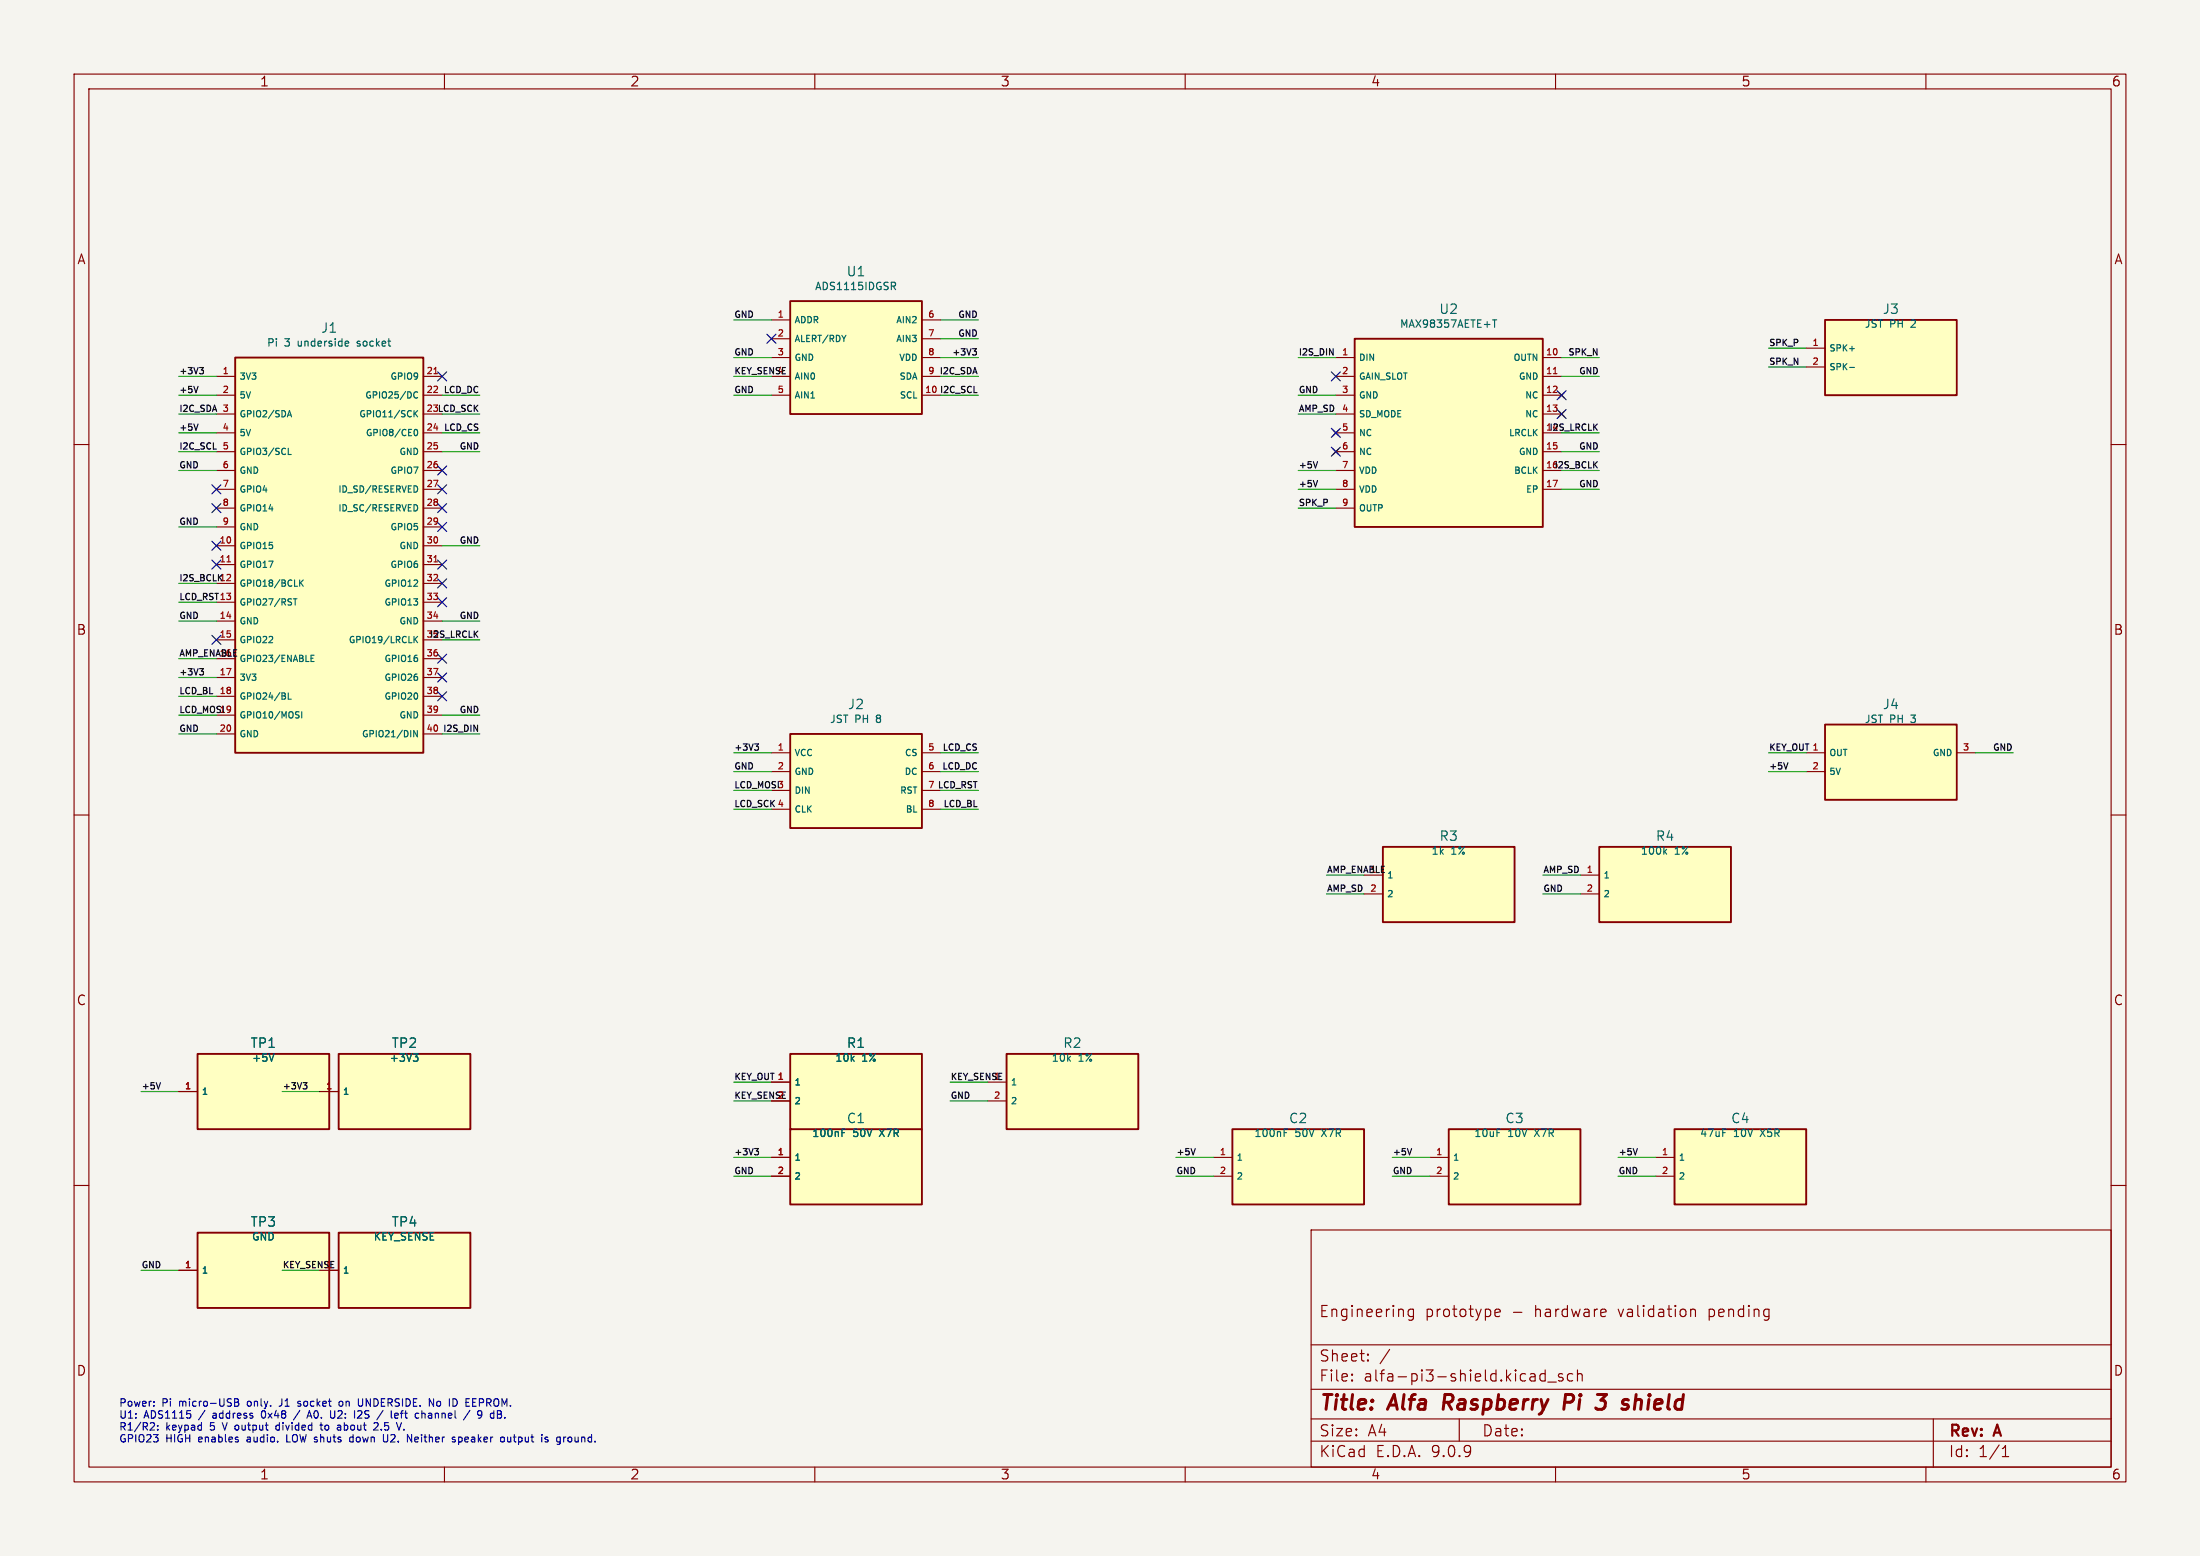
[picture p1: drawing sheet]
<svg xmlns="http://www.w3.org/2000/svg" width="297mm" height="210mm" viewBox="0 0 297 210" stroke-linecap="round" stroke-linejoin="round" font-family="sans-serif">
<path d="M0 0h297v210h-297z" fill="#f5f4ef" stroke="#f5f4ef" stroke-width=".14"/>
<g fill="none" stroke="#840000" stroke-width=".15">
<path d="M10 10h277v190h-277zM12 12h273v186h-273zM60 10v2M110 10v2M160 10v2M210 10v2M260 10v2M10 60h2M285 60h2M10 110h2M285 110h2M10 160h2"/>
<path d="M177 166h108v32h-108zM190.8 176.7v1.2a.41 .41 0 0 1-.6 .2M190.8 176.8l-.4-.1-.3 .3v.4l.1 .2 .2 .1 .4-.1M201.8 177.2l.7-.1v-.3l-.5-.1-.2 .2 .1 .7 .1 .1 .5-.1M216.6 176.7l.1 .1 .1 .3-.7 .1M216.7 177.6l-.1 .1M228.2 176.8a.37 .37 0 0 1 .7 .1v.8M228.2 176.7v1M285 160h2M60 198v2M110 198v2M160 198v2"/>
<path d="M177 194.5h108M177 191.5h108M177 187.5h108M177 181.5h108M182.5 186.3h.1l-.1 .1M182.5 186.3v.1M182.5 185.5v.1M182.5 185.5h.1l-.1 .1M184.7 183.6v.1M184.7 183.6h-.1l.1 .1M184.7 182.8v.1M184.7 182.8h-.1l.1 .1"/>
<path d="M187.6 182.1l-1.3 2M197 191.5v3M208.6 184.9v1.5M208.6 185.5l-.4-.1-.3 .3v.4l.1 .2 .2 .1 .4-.1M209 186.5h1.1M210 198v2M211 185.5l-.4-.1-.2 .2 .1 .2 .5 .2v.1v.2l-.2 .1-.4-.1M212.3 185.5l-.4-.1-.3 .3v.4l.1 .2 .2 .1 .4-.1M213 185.5a.37 .37 0 0 1 .6 .1v.8M213 184.9v1.5M260 198v2M261 191.5v6.5"/>
<path d="M270.3 196.6h.9M270.3 195.5l.4-.4v1.5"/>
</g>
<path d="M195.1 188.2l-.3 2M212.1 188.2h-.7l-.3 2M212.2 189.2l-.2 .1h-.8M215.6 188.2h1.3l-.8 .8M216.6 189.1l.1 .3-.1 .6M220.9 188.2l-.3 2M221.6 189a.57 .57 0 0 0-.8 .1" fill="none" stroke="#840000" stroke-width=".4"/>
<path d="M106.7 99.1h17.8v12.7h-17.8z" fill="#ffffc2"/>
<path d="M106.7 99.1h17.8v12.7h-17.8z" fill="none" stroke="#840000" stroke-width=".25"/>
<path d="M104.1 101.6h2.6M104.1 104.1h2.6M104.1 106.7h2.6M104.1 109.2h2.6M124.5 101.6h2.5M124.5 104.1h2.5M124.5 106.7h2.5M124.5 109.2h2.5" fill="none" stroke="#840000" stroke-width=".15"/>
<path d="M135.9 142.2h17.8v10.2h-17.8z" fill="#ffffc2"/>
<path d="M135.9 142.2h17.8v10.2h-17.8z" fill="none" stroke="#840000" stroke-width=".25"/>
<path d="M133.3 146.1h2.6M133.3 148.6h2.6" fill="none" stroke="#840000" stroke-width=".15"/>
<path d="M26.7 142.2h17.7v10.2h-17.7z" fill="#ffffc2"/>
<path d="M26.7 142.2h17.7v10.2h-17.7z" fill="none" stroke="#840000" stroke-width=".25"/>
<path d="M24.1 147.3h2.6" fill="none" stroke="#840000" stroke-width=".15"/>
<path d="M37 142.2l-.3 1" fill="none" stroke="#006464" stroke-width=".15"/>
<path d="M45.7 142.2h17.8v10.2h-17.8z" fill="#ffffc2"/>
<path d="M45.7 142.2h17.8v10.2h-17.8z" fill="none" stroke="#840000" stroke-width=".25"/>
<path d="M43.2 147.3h2.5" fill="none" stroke="#840000" stroke-width=".15"/>
<path d="M56.4 142.2l-.3 .4 .3 .1v.3l-.2 .2h-.3" fill="none" stroke="#006464" stroke-width=".15"/>
<path d="M45.7 166.4h17.8v10.1h-17.8z" fill="#ffffc2"/>
<path d="M45.7 166.4h17.8v10.1h-17.8z" fill="none" stroke="#840000" stroke-width=".25"/>
<path d="M43.2 171.5h2.5" fill="none" stroke="#840000" stroke-width=".15"/>
<path d="M26.7 166.4h17.7v10.1h-17.7z" fill="#ffffc2"/>
<path d="M26.7 166.4h17.7v10.1h-17.7z" fill="none" stroke="#840000" stroke-width=".25"/>
<path d="M24.1 171.5h2.6" fill="none" stroke="#840000" stroke-width=".15"/>
<path d="M106.7 152.4h17.8v10.2h-17.8z" fill="#ffffc2"/>
<path d="M106.7 152.4h17.8v10.2h-17.8z" fill="none" stroke="#840000" stroke-width=".25"/>
<path d="M104.1 156.2h2.6M104.1 158.8h2.6" fill="none" stroke="#840000" stroke-width=".15"/>
<path d="M113.7 152.9h.3M113.7 152.4h.4" fill="none" stroke="#006464" stroke-width=".15"/>
<path d="M106.7 142.2h17.8v10.2h-17.8z" fill="#ffffc2"/>
<path d="M106.7 142.2h17.8v10.2h-17.8z" fill="none" stroke="#840000" stroke-width=".25"/>
<path d="M104.1 146.1h2.6M104.1 148.6h2.6" fill="none" stroke="#840000" stroke-width=".15"/>
<path d="M182.9 45.7h25.4v25.4h-25.4z" fill="#ffffc2"/>
<path d="M182.9 45.7h25.4v25.4h-25.4z" fill="none" stroke="#840000" stroke-width=".25"/>
<g fill="none" stroke="#840000" stroke-width=".15">
<path d="M180 58l.7 .8M180.3 48.3h2.6M180.3 50.8h2.6M180.3 53.3h2.6M180.3 55.9h2.6M180.3 58.4h2.6M180.7 58l-.7 .8M208.3 48.3h2.5M208.3 50.8h2.5M208.3 53.3h2.5M208.3 55.9h2.5M208.3 58.4h2.5"/>
<path d="M210.4 53l.8 .7M210.4 55.5l.8 .8M211.2 53l-.8 .7M211.2 55.5l-.8 .8M180 60.6l.7 .7M180.3 61h2.6M180.3 63.5h2.6M180.3 66h2.6M180.3 68.6h2.6M180.7 60.6l-.7 .7M208.3 61h2.5M208.3 63.5h2.5"/>
<path d="M208.3 66h2.5"/>
</g>
<path d="M209.7 50.4h.5" fill="none" stroke="#a90000" stroke-width=".15"/>
<path d="M201.5 43.2h.6M201.8 43.2v1" fill="none" stroke="#006464" stroke-width=".15"/>
<path d="M215.9 114.3h17.8v10.2h-17.8z" fill="#ffffc2"/>
<path d="M215.9 114.3h17.8v10.2h-17.8z" fill="none" stroke="#840000" stroke-width=".25"/>
<path d="M213.4 118.1h2.5M213.4 120.7h2.5" fill="none" stroke="#840000" stroke-width=".15"/>
<path d="M224.7 114.9l.3 .4M225 114.6l-.4 .4" fill="none" stroke="#006464" stroke-width=".15"/>
<path d="M226.1 152.4h17.7v10.2h-17.7z" fill="#ffffc2"/>
<path d="M226.1 152.4h17.7v10.2h-17.7z" fill="none" stroke="#840000" stroke-width=".25"/>
<path d="M223.5 156.2h2.6M223.5 158.8h2.6" fill="none" stroke="#840000" stroke-width=".15"/>
<path d="M232.6 152.4h.4" fill="none" stroke="#006464" stroke-width=".15"/>
<path d="M186.7 114.3h17.8v10.2h-17.8z" fill="#ffffc2"/>
<path d="M186.7 114.3h17.8v10.2h-17.8z" fill="none" stroke="#840000" stroke-width=".25"/>
<path d="M184.1 118.1h2.6M184.1 120.7h2.6" fill="none" stroke="#840000" stroke-width=".15"/>
<path d="M166.4 152.4h17.7v10.2h-17.7z" fill="#ffffc2"/>
<path d="M166.4 152.4h17.7v10.2h-17.7z" fill="none" stroke="#840000" stroke-width=".25"/>
<path d="M163.8 156.2h2.6M163.8 158.8h2.6" fill="none" stroke="#840000" stroke-width=".15"/>
<path d="M173.4 152.9h.3M173.4 152.4h.4" fill="none" stroke="#006464" stroke-width=".15"/>
<path d="M195.6 152.4h17.8v10.2h-17.8z" fill="#ffffc2"/>
<path d="M195.6 152.4h17.8v10.2h-17.8z" fill="none" stroke="#840000" stroke-width=".25"/>
<path d="M193 156.2h2.6M193 158.8h2.6" fill="none" stroke="#840000" stroke-width=".15"/>
<path d="M202.1 152.4h.5" fill="none" stroke="#006464" stroke-width=".15"/>
<path d="M246.4 97.8h17.8v10.2h-17.8z" fill="#ffffc2"/>
<path d="M246.4 97.8h17.8v10.2h-17.8z" fill="none" stroke="#840000" stroke-width=".25"/>
<path d="M243.8 101.6h2.6M243.8 104.1h2.6M264.2 101.6h2.5" fill="none" stroke="#840000" stroke-width=".15"/>
<path d="M31.7 48.3h25.4v53.3h-25.4z" fill="#ffffc2"/>
<path d="M31.7 48.3h25.4v53.3h-25.4z" fill="none" stroke="#840000" stroke-width=".25"/>
<g fill="none" stroke="#840000" stroke-width=".15">
<path d="M29.2 50.8h2.5M29.2 53.3h2.5M29.2 55.9h2.5M29.2 58.4h2.5M57.1 50.8h2.6M57.1 53.3h2.6M57.1 55.9h2.6M57.1 58.4h2.6M29.2 61h2.5M29.2 63.5h2.5M29.2 66h2.5M29.2 68.6h2.5"/>
<path d="M29.2 71.1h2.5M29.2 73.7h2.5M29.2 76.2h2.5M29.2 78.7h2.5M57.1 61h2.6M57.1 63.5h2.6M57.1 66h2.6M57.1 68.6h2.6M57.1 71.1h2.6M57.1 73.7h2.6M57.1 76.2h2.6M57.1 78.7h2.6"/>
<path d="M29.2 81.3h2.5M29.2 83.8h2.5M29.2 86.4h2.5M29.2 88.9h2.5M29.2 91.4h2.5M29.2 94h2.5M29.2 96.5h2.5M29.2 99.1h2.5M57.1 81.3h2.6M57.1 83.8h2.6M57.1 86.4h2.6M57.1 88.9h2.6"/>
<path d="M57.1 91.4h2.6M57.1 94h2.6M57.1 96.5h2.6M57.1 99.1h2.6"/>
</g>
<g fill="none" stroke="#006464" stroke-width=".15">
<path d="M38.8 56.3l.3-.9 .3 .9M38.9 56h.4M46.9 46l.2 .3-.5 .1M47 46.7h-.1M48.2 46.7h.1M48.3 46.1v.2M55.9 55.4v.9M56 58h.1a.45 .45 0 0 1 .3 .4 .45 .45 0 0 1-.3 .4 .57 .57 0 0 1-.1-.8zM56 55.8l.4 .5M56.4 53a.38 .38 0 0 0-.6 .3 .38 .38 0 0 0 .6 .3M56.4 55.4l-.5 .5M38.9 60.5v.8h.4"/>
<path d="M40.5 78.3v.8M40.6 78.6l.3 .5M40.9 78.3l-.4 .5M55.9 79.1h.5M56.1 65.6a.46 .46 0 0 1 .3 .4 .46 .46 0 0 1-.3 .4M56.1 68.1a.46 .46 0 0 1 .3 .4 .46 .46 0 0 1-.3 .5M56.3 78.4v.2M38.9 93.5v.9h.4M39.6 80.8h.5M39.8 80.8v.9M40 96.5h.3l.1 .2-.2 .2h-.2M40 96.1h.4"/>
<path d="M40.7 96.1v.8M42 88.8h.3M42.4 88.4h-.4v.9h.4M55.9 85.9v.8M56 86.3l.4 .4M56.3 98.6v.8l-.4-.8v.8M56.4 85.9l-.5 .5"/>
</g>
<path d="M58.6 50.4h.5M30.6 75.8h.5M58.6 75.8h.5" fill="none" stroke="#a90000" stroke-width=".15"/>
<path d="M246.4 43.2h17.8v10.1h-17.8z" fill="#ffffc2"/>
<path d="M246.4 43.2h17.8v10.1h-17.8z" fill="none" stroke="#840000" stroke-width=".25"/>
<path d="M243.8 47h2.6M243.8 49.5h2.6" fill="none" stroke="#840000" stroke-width=".15"/>
<path d="M249.7 47.1h.6M249.7 49.6h.6" fill="none" stroke="#006464" stroke-width=".15"/>
<path d="M106.7 40.6h17.8v15.3h-17.8z" fill="#ffffc2"/>
<path d="M106.7 40.6h17.8v15.3h-17.8z" fill="none" stroke="#840000" stroke-width=".25"/>
<g fill="none" stroke="#840000" stroke-width=".15">
<path d="M104.1 43.2h2.6M104.1 45.7h2.6M104.1 48.3h2.6M104.1 50.8h2.6M104.1 53.3h2.6M124.5 43.2h2.5M124.5 45.7h2.5M124.5 48.3h2.5M124.5 50.8h2.5M124.5 53.3h2.5M24.1 147.3h2.6M43.2 147.3h2.5"/>
<path d="M104.1 146.1h2.6M104.1 148.6h2.6M104.1 156.2h2.6M104.1 158.8h2.6M24.1 171.5h2.6M43.2 171.5h2.5"/>
</g>
<path d="M120.6 38.6l.3 .5M120.7 38.1l.2 .2v.2l-.2 .1M37 142.2l-.3 1M56.4 142.2l-.3 .4 .3 .1v.3l-.2 .2h-.3M113.7 152.9h.3M113.7 152.4h.4" fill="none" stroke="#006464" stroke-width=".15"/>
<g fill="none" stroke="#0f0f0f" stroke-width=".15">
<path d="M26.7 52.1l-.2 .9M26.7 57.2l-.2 .9M26.9 49.6h.6l-.3 .3 .2 .1 .1 .3-.2 .2h-.2M131.3 47.1h.5l-.3 .3 .3 .1v.3l-.1 .1h-.3M177.9 64.8l-.3 .9M177.9 62.3l-.3 .9M26.9 90.2h.6l-.3 .4h.2l.1 .3-.2 .2h-.2M64 97.9l.5 .8v-.8M101.9 100.4h.5l-.3 .3 .3 .1v.3l-.2 .2h-.2M241.4 102.9l-.3 .9M21.7 146.1l-.3 .9M40.9 146.1h.5l-.2 .3 .2 .1v.3l-.1 .2h-.3"/>
<path d="M101.9 155h.5l-.3 .3 .3 .1v.3l-.2 .2h-.2M161.4 155l-.3 .9M190.6 155l-.3 .9M221 155l-.2 .9"/>
</g>
<g fill="none" stroke="#009600" stroke-width=".15">
<path d="M24.1 50.8h5.1M24.1 58.4h5.1M24.1 53.3h5.1M24.1 55.9h5.1M59.7 58.4h5.1M59.7 53.3h5.1M59.7 55.9h5.1M99.1 43.2h5M99.1 48.3h5M99.1 50.8h5M99.1 53.3h5M127 45.7h5.1"/>
<path d="M127 43.2h5.1M127 48.3h5.1M127 50.8h5.1M127 53.3h5.1M175.3 48.3h5M175.3 53.3h5M175.3 55.9h5M210.8 48.3h5.1M210.8 50.8h5.1M210.8 58.4h5.1M238.8 49.5h5M238.8 47h5"/>
<path d="M24.1 78.7h5.1M24.1 63.5h5.1M24.1 61h5.1M24.1 71.1h5.1M59.7 61h5.1M59.7 73.7h5.1M175.3 66h5M175.3 63.5h5M175.3 68.6h5M210.8 66h5.1M210.8 63.5h5.1M210.8 61h5.1"/>
<path d="M24.1 99.1h5.1M24.1 96.5h5.1M24.1 94h5.1M24.1 91.4h5.1M24.1 88.9h5.1M24.1 83.8h5.1M24.1 81.3h5.1M59.7 99.1h5.1M59.7 96.5h5.1M59.7 83.8h5.1M59.7 86.4h5.1M99.1 101.6h5"/>
<path d="M99.1 109.2h5M99.1 106.7h5M99.1 104.1h5M127 101.6h5.1M127 109.2h5.1M127 106.7h5.1M127 104.1h5.1M179.1 118.1h5M208.3 118.1h5.1M238.8 101.6h5M238.8 104.1h5M266.7 101.6h5.1"/>
<path d="M179.1 120.7h5M208.3 120.7h5.1M19 147.3h5.1M38.1 147.3h5.1M99.1 146.1h5M99.1 148.6h5M99.1 158.8h5M99.1 156.2h5M128.3 146.1h5M128.3 148.6h5M158.7 158.8h5.1M158.7 156.2h5.1"/>
<path d="M188 158.8h5M188 156.2h5M218.4 158.8h5.1M218.4 156.2h5.1M19 171.5h5.1M38.1 171.5h5.1"/>
</g>
<g fill="none" stroke="#000084" stroke-width=".15">
<path d="M59.1 50.2l1.2 1.2M60.3 50.2l-1.2 1.2M103.5 45.1l1.2 1.2M104.7 45.1l-1.2 1.2M179.7 57.8l1.2 1.2M179.7 50.2l1.2 1.2M180.9 57.8l-1.2 1.2M180.9 50.2l-1.2 1.2M210.2 52.7l1.2 1.2M210.2 55.3l1.2 1.2M211.4 52.7l-1.2 1.2M211.4 55.3l-1.2 1.2"/>
<path d="M28.6 68l1.2 1.2M28.6 65.4l1.2 1.2M28.6 75.6l1.2 1.2M28.6 73.1l1.2 1.2M29.8 68l-1.2 1.2M29.8 65.4l-1.2 1.2M29.8 75.6l-1.2 1.2M29.8 73.1l-1.2 1.2M59.1 68l1.2 1.2M59.1 65.4l1.2 1.2M59.1 62.9l1.2 1.2M59.1 75.6l1.2 1.2"/>
<path d="M59.1 78.1l1.2 1.2M59.1 70.5l1.2 1.2M60.3 68l-1.2 1.2M60.3 65.4l-1.2 1.2M60.3 62.9l-1.2 1.2M60.3 75.6l-1.2 1.2M60.3 78.1l-1.2 1.2M60.3 70.5l-1.2 1.2M179.7 60.4l1.2 1.2M180.9 60.4l-1.2 1.2M28.6 85.8l1.2 1.2M29.8 85.8l-1.2 1.2"/>
<path d="M59.1 93.4l1.2 1.2M59.1 80.7l1.2 1.2M59.1 88.3l1.2 1.2M59.1 90.8l1.2 1.2M60.3 93.4l-1.2 1.2M60.3 80.7l-1.2 1.2M60.3 88.3l-1.2 1.2M60.3 90.8l-1.2 1.2"/>
</g>
<g fill="none" stroke="#0000c2" stroke-width=".15">
<path d="M20.8 189.7v.1M20.8 189.2v.1M20.8 192.1v.3l-.6 .6h.7M21.3 192.9v.1M21.3 192.4v.1M28.8 191.1v.3M30 192l.3 1M31.7 188.8h.3l.2 .2-.2 .3 .2 .1v.2l-.1 .2h-.4zM31.7 189.3h.3M33.4 194.3v.3M33.4 189.2v.5M35.3 190.8l.1 .5 .2 .1"/>
<path d="M37.7 192.4l-.3-.1-.2 .2 .1 .5h.4M37.7 192v1M38 189.6l-.3 .2M38.7 193.6v1h.5M40.5 190.4l-.9 1.2M40.6 189.2l-.3-.1-.1 .2v.1l.4 .1v.2h-.4M41.4 191.4l.4-1 .3 1M41.5 191.1h.5M43.2 192.3h.4M43.3 192v.9l.3 .1M44.2 192.3l-.2 .1-.1 .1v.4l.3 .1M45.8 190.4h-.1"/>
<path d="M45.8 189.2l.2-.1 .2 .1 .1 .4-.1 .1-.2 .1-.2-.1zM46.1 190.8l-.5 .6h.6M46.5 193h.3M46.5 192v1M46.8 192.3l-.3 .1M47.7 194h-.3l-.2 .1 .1 .5h.4M47.7 193.6v1M48.4 188.8v.8M48.8 190.5v.3l-.6 .6h.7M49 188.8v.8M49.4 189.8v-1l.6 1M51 192.1v.3l-.6 .6h.7"/>
<path d="M51.5 192.9v.1M52.3 193.6v.8l-.2 .2M53.3 194l-.6 .6h.6M54.1 190.7h.3M54.2 190.5v.9M54.6 190.7h.4M56.4 194h-.3l-.1 .1 .1 .5h.3M56.5 194.2l-.5 .1M57.3 190.8l.1 .6M57.9 190.8h.3M58.2 191h-.2l-.2 .2 .1 .2h.3M59.4 189.2l-.3-.1-.1 .2 .1 .4h.3"/>
<path d="M61.9 194h.3l.2 .1-.1 .5h-.4M61.9 194v1M64.7 189.3h.4M64.9 190.4l-.4 .1v.3l.2 .2h.3l.1-.2M65 190.5a.66 .66 0 0 1-.2 .9h-.2M65.1 188.8h-.4v1M66.7 190.8l-.3-.1-.2 .2 .1 .5h.4M66.7 190.4v1M68.5 194l.1 .6h.2l.2-.1M69 194v.6M69.3 194h.4M75.2 194.9l.1 .1"/>
<path d="M75.3 194l-.2 .1v.3l.2 .2M77 194l.2 .1v.3l-.2 .2"/>
</g>
<g font-size="2.8" fill="#840000">
<text x="178" y="190.9">Title:</text>
<text x="187.7" y="190.9">Alfa</text>
<text x="195.7" y="190.9">Raspberry</text>
<text x="212.8" y="190.9">Pi</text>
<text x="218.1" y="190.9">3</text>
<text x="222.3" y="190.9">shield</text>
</g>
<g font-size="2.1" fill="#840000">
<text x="178" y="178">Engineering</text>
<text x="192.4" y="178">prototype</text>
<text x="204.2" y="178">-</text>
<text x="207.3" y="178">hardware</text>
<text x="218.8" y="178">validation</text>
<text x="231.1" y="178">pending</text>
<text x="178" y="184">Sheet:</text>
<text x="178" y="186.7">File:</text>
<text x="184.1" y="186.7">alfa-pi3-shield.kicad_sch</text>
<text x="178" y="196.9">KiCad</text>
<text x="178" y="194.1">Size:</text>
<text x="184.7" y="194.1">A4</text>
<text x="185.7" y="196.9">E.D.A.</text>
<text x="193.3" y="196.9">9.0.9</text>
<text x="200" y="194.1">Date:</text>
<text x="263" y="194.3">Rev:</text>
<text x="263" y="196.9">Id:</text>
<text x="267.1" y="196.9">1/1</text>
<text x="269.4" y="194.3">A</text>
</g>
<g font-size="1.8" fill="#840000">
<text x="35" y="11.9">1</text>
<text x="85" y="11.9">2</text>
<text x="135" y="11.9">3</text>
<text x="185" y="11.9">4</text>
<text x="235" y="11.9">5</text>
<text x="285" y="11.9">6</text>
<text x="10.3" y="35.9">A</text>
<text x="285.3" y="35.9">A</text>
<text x="10.3" y="85.9">B</text>
<text x="285.3" y="85.9">B</text>
<text x="10.3" y="135.9">C</text>
<text x="285.3" y="135.9">C</text>
<text x="10.3" y="185.9">D</text>
<text x="285.3" y="185.9">D</text>
<text x="35" y="199.9">1</text>
<text x="85" y="199.9">2</text>
<text x="135" y="199.9">3</text>
<text x="185" y="199.9">4</text>
<text x="235" y="199.9">5</text>
<text x="285" y="199.9">6</text>
</g>
<g font-size="1.8" fill="#006464">
<text x="114.2" y="37.5">U1</text>
<text x="43.3" y="45.1">J1</text>
<text x="194.2" y="42.6">U2</text>
<text x="254.1" y="42.6">J3</text>
<text x="114.4" y="95.9">J2</text>
<text x="254.1" y="95.9">J4</text>
<text x="194.2" y="113.7">R3</text>
<text x="223.4" y="113.7">R4</text>
<text x="33.7" y="141.6">TP1</text>
<text x="52.8" y="141.6">TP2</text>
<text x="114.2" y="141.6">R1</text>
<text x="143.4" y="141.6">R2</text>
<text x="114.2" y="151.8">C1</text>
<text x="173.9" y="151.8">C2</text>
<text x="203.1" y="151.8">C3</text>
<text x="233.6" y="151.8">C4</text>
<text x="33.7" y="165.8">TP3</text>
<text x="52.8" y="165.8">TP4</text>
</g>
<g font-size="1.4" fill="#006464">
<text x="109.9" y="39.4">ADS1115IDGSR</text>
<text x="35.9" y="47">Pi</text>
<text x="38.4" y="47">3</text>
<text x="40.4" y="47">underside</text>
<text x="48.7" y="47">socket</text>
<text x="188.9" y="44.4">MAX98357AETE+T</text>
<text x="251.6" y="44.4">JST</text>
<text x="255.1" y="44.4">PH</text>
<text x="258.2" y="44.4">2</text>
<text x="111.9" y="97.8">JST</text>
<text x="115.4" y="97.8">PH</text>
<text x="118.5" y="97.8">8</text>
<text x="251.6" y="97.8">JST</text>
<text x="255.1" y="97.8">PH</text>
<text x="258.2" y="97.8">3</text>
<text x="193.1" y="115.6">1k</text>
<text x="195.9" y="115.6">1%</text>
<text x="221.4" y="115.6">100k</text>
<text x="226.1" y="115.6">1%</text>
<text x="33.9" y="143.5">+5V</text>
<text x="52.5" y="143.5">+3V3</text>
<text x="112.7" y="143.5">10k</text>
<text x="116.4" y="143.5">1%</text>
<text x="141.9" y="143.5">10k</text>
<text x="145.6" y="143.5">1%</text>
<text x="109.5" y="153.7">100nF</text>
<text x="115.2" y="153.7">50V</text>
<text x="119" y="153.7">X7R</text>
<text x="169.2" y="153.7">100nF</text>
<text x="174.9" y="153.7">50V</text>
<text x="178.6" y="153.7">X7R</text>
<text x="198.9" y="153.7">10uF</text>
<text x="203.6" y="153.7">10V</text>
<text x="207.4" y="153.7">X7R</text>
<text x="229.4" y="153.7">47uF</text>
<text x="234.1" y="153.7">10V</text>
<text x="237.9" y="153.7">X5R</text>
<text x="33.9" y="167.6">GND</text>
<text x="50.3" y="167.6">KEY_SENSE</text>
</g>
<g font-size="1.4" fill="#0000c2">
<text x="16" y="190.1">Power:</text>
<text x="16" y="191.7">U1:</text>
<text x="19.5" y="191.7">ADS1115</text>
<text x="21.9" y="190.1">Pi</text>
<text x="24.4" y="190.1">micro-USB</text>
<text x="27.1" y="191.7">/</text>
<text x="29.2" y="191.7">address</text>
<text x="33.9" y="190.1">only.</text>
<text x="36" y="191.7">0x48</text>
<text x="38.5" y="190.1">J1</text>
<text x="41.2" y="190.1">socket</text>
<text x="42.8" y="191.7">A0.</text>
<text x="46.1" y="191.7">U2:</text>
<text x="47" y="190.1">on</text>
<text x="49.6" y="191.7">I2S</text>
<text x="49.8" y="190.1">UNDERSIDE.</text>
<text x="53" y="191.7">/</text>
<text x="55" y="191.7">left</text>
<text x="58.6" y="191.7">channel</text>
<text x="59.7" y="190.1">No</text>
<text x="62.6" y="190.1">ID</text>
<text x="65.1" y="190.1">EEPROM.</text>
<text x="67.5" y="191.7">9</text>
<text x="16" y="193.3">R1/R2:</text>
<text x="16" y="194.9">GPIO23</text>
<text x="22.4" y="193.3">keypad</text>
<text x="22.4" y="194.9">HIGH</text>
<text x="27" y="194.9">enables</text>
<text x="28.6" y="193.3">5</text>
<text x="30.6" y="193.3">V output</text>
<text x="33.8" y="194.9">audio.</text>
<text x="38.2" y="193.3">divided</text>
<text x="39.4" y="194.9">LOW shuts</text>
<text x="44.5" y="193.3">to</text>
<text x="47" y="193.3">about</text>
<text x="48.4" y="194.9">down</text>
<text x="52.2" y="193.3">2.5</text>
<text x="53.2" y="194.9">U2.</text>
<text x="56.7" y="194.9">Neither</text>
<text x="63.1" y="194.9">speaker</text>
<text x="69.9" y="194.9">output</text>
<text x="75.6" y="194.9">is</text>
<text x="77.9" y="194.9">ground.</text>
</g>
<g font-size="1.2" fill="#0f0f0f">
<text x="99.1" y="42.9">GND</text>
<text x="129.2" y="42.9">GND</text>
<text x="129.2" y="45.5">GND</text>
<text x="238.8" y="46.8">SPK_P</text>
<text x="24.1" y="50.6">+3V3</text>
<text x="24.1" y="53.1">+5V</text>
<text x="59.7" y="53.1">LCD_DC</text>
<text x="99.1" y="53.1">GND</text>
<text x="99.1" y="50.6">KEY_SENSE</text>
<text x="99.1" y="48">GND</text>
<text x="104.9" y="50.5">4</text>
<text x="124.8" y="53.1">10 I2C_SCL</text>
<text x="126.7" y="50.6">I2C_SDA</text>
<text x="128.4" y="48">+3V3</text>
<text x="175.3" y="53.1">GND</text>
<text x="175.3" y="48">I2S_DIN</text>
<text x="211.6" y="48">SPK_N</text>
<text x="213" y="50.6">GND</text>
<text x="238.8" y="49.3">SPK_N</text>
<text x="24.1" y="58.2">+5V</text>
<text x="24.1" y="55.6">I2C_SDA</text>
<text x="57.5" y="55.6">23LCD_SCK</text>
<text x="59.8" y="58.2">LCD_CS</text>
<text x="175.3" y="55.6">AMP_SD</text>
<text x="208.6" y="58.2">14</text>
<text x="209" y="58.2">I2S_LRCLK</text>
<text x="24.1" y="63.3">GND</text>
<text x="24.1" y="60.7">I2C_SCL</text>
<text x="61.9" y="60.7">GND</text>
<text x="175.3" y="65.8">+5V</text>
<text x="175.3" y="63.3">+5V</text>
<text x="208.6" y="63.2">16I2S_BCLK</text>
<text x="213" y="65.8">GND</text>
<text x="213" y="60.7">GND</text>
<text x="24.1" y="70.9">GND</text>
<text x="175.3" y="68.3">SPK_P</text>
<text x="61.9" y="73.4">GND</text>
<text x="24.1" y="78.5">I2S_BCLK12</text>
<text x="24.1" y="81">LCD_RST13</text>
<text x="24.1" y="83.6">GND</text>
<text x="61.9" y="83.6">GND</text>
<text x="24.1" y="88.7">AMP_ENABLE</text>
<text x="29.5" y="88.6">16</text>
<text x="57.5" y="86.1">35</text>
<text x="57.9" y="86.1">I2S_LRCLK</text>
<text x="24.1" y="93.7">LCD_BL</text>
<text x="24.1" y="91.2">+3V3</text>
<text x="24.1" y="98.8">GND</text>
<text x="24.1" y="96.3">LCD_MOSI</text>
<text x="29.5" y="96.3">19</text>
<text x="59.7" y="98.8">I2S_DIN</text>
<text x="61.9" y="96.3">GND</text>
<text x="99.1" y="101.4">+3V3</text>
<text x="127.1" y="101.4">LCD_CS</text>
<text x="238.8" y="101.4">KEY_OUT 1</text>
<text x="268.9" y="101.4">GND</text>
<text x="99.1" y="103.9">GND</text>
<text x="99.1" y="106.4">LCD_MOSI3</text>
<text x="125.2" y="106.4">7 LCD_RST</text>
<text x="127.1" y="103.9">LCD_DC</text>
<text x="238.8" y="103.9">+5V</text>
<text x="99.1" y="109">LCD_SCK 4</text>
<text x="127.2" y="109">LCD_BL</text>
<text x="179.1" y="117.9">AMP_ENABLE</text>
<text x="184.9" y="117.9">1</text>
<text x="208.3" y="117.9">AMP_SD</text>
<text x="179.1" y="120.4">AMP_SD</text>
<text x="208.3" y="120.4">GND</text>
<text x="19" y="147.1">+5V</text>
<text x="38.1" y="147.1">+3V3</text>
<text x="99.1" y="145.8">KEY_OUT 1</text>
<text x="99.1" y="148.4">KEY_SENSE</text>
<text x="128.3" y="145.8">KEY_SENSE</text>
<text x="128.3" y="148.4">GND</text>
<text x="134.1" y="145.8">1</text>
<text x="99.1" y="156">+3V3</text>
<text x="158.7" y="156">+5V</text>
<text x="188" y="156">+5V</text>
<text x="218.4" y="156">+5V</text>
<text x="99.1" y="158.5">GND</text>
<text x="158.7" y="158.5">GND</text>
<text x="188" y="158.5">GND</text>
<text x="218.4" y="158.5">GND</text>
<text x="19" y="171.2">GND</text>
<text x="38.1" y="171.2">KEY_SENSE</text>
</g>
<g font-size="1.2" fill="#a90000">
<text x="104.9" y="42.9">1</text>
<text x="104.9" y="45.5">2</text>
<text x="125.2" y="42.9">6</text>
<text x="125.2" y="45.5">7</text>
<text x="244.6" y="46.7">1</text>
<text x="29.9" y="50.5">1</text>
<text x="29.9" y="53.1">2</text>
<text x="57.5" y="50.5">21</text>
<text x="57.5" y="53.1">22</text>
<text x="104.9" y="48">3</text>
<text x="104.9" y="53.1">5</text>
<text x="125.2" y="48">8</text>
<text x="125.2" y="50.5">9</text>
<text x="181.1" y="48">1</text>
<text x="181.1" y="50.5">2</text>
<text x="181.1" y="53.1">3</text>
<text x="208.6" y="48">10</text>
<text x="208.6" y="50.5">11</text>
<text x="208.6" y="53.1">12</text>
<text x="244.6" y="49.3">2</text>
<text x="29.9" y="55.6">3</text>
<text x="29.9" y="58.2">4</text>
<text x="57.5" y="58.2">24</text>
<text x="181.1" y="55.6">4</text>
<text x="181.1" y="58.2">5</text>
<text x="208.6" y="55.6">13</text>
<text x="29.9" y="60.7">5</text>
<text x="29.9" y="63.2">6</text>
<text x="29.9" y="65.8">7</text>
<text x="57.5" y="60.7">25</text>
<text x="57.5" y="63.2">26</text>
<text x="57.5" y="65.8">27</text>
<text x="181.1" y="60.7">6</text>
<text x="181.1" y="63.2">7</text>
<text x="181.1" y="65.8">8</text>
<text x="208.6" y="60.7">15</text>
<text x="208.6" y="65.8">17</text>
<text x="29.9" y="68.3">8</text>
<text x="29.9" y="70.9">9</text>
<text x="57.5" y="68.3">28</text>
<text x="57.5" y="70.9">29</text>
<text x="181.1" y="68.3">9</text>
<text x="29.5" y="73.4">10</text>
<text x="29.5" y="75.9">11</text>
<text x="57.5" y="73.4">30</text>
<text x="57.5" y="75.9">31</text>
<text x="29.5" y="83.6">14</text>
<text x="57.5" y="78.5">32</text>
<text x="57.5" y="81">33</text>
<text x="57.5" y="83.6">34</text>
<text x="29.5" y="86.1">15</text>
<text x="57.5" y="88.6">36</text>
<text x="29.5" y="91.2">17</text>
<text x="29.5" y="93.7">18</text>
<text x="57.5" y="91.2">37</text>
<text x="57.5" y="93.7">38</text>
<text x="29.5" y="98.8">20</text>
<text x="57.5" y="96.3">39</text>
<text x="57.5" y="98.8">40</text>
<text x="104.9" y="101.3">1</text>
<text x="125.2" y="101.3">5</text>
<text x="264.9" y="101.3">3</text>
<text x="104.9" y="103.9">2</text>
<text x="125.2" y="103.9">6</text>
<text x="244.6" y="103.9">2</text>
<text x="125.2" y="109">8</text>
<text x="214.1" y="117.9">1</text>
<text x="184.9" y="120.4">2</text>
<text x="214.1" y="120.4">2</text>
<text x="24.9" y="147.1">1</text>
<text x="43.9" y="147.1">1</text>
<text x="104.9" y="148.3">2</text>
<text x="104.9" y="145.8">1</text>
<text x="134.1" y="148.3">2</text>
<text x="104.9" y="156">1</text>
<text x="164.6" y="156">1</text>
<text x="193.8" y="156">1</text>
<text x="224.2" y="156">1</text>
<text x="104.9" y="158.5">2</text>
<text x="164.6" y="158.5">2</text>
<text x="193.8" y="158.5">2</text>
<text x="224.2" y="158.5">2</text>
<text x="24.9" y="171.2">1</text>
<text x="43.9" y="171.2">1</text>
</g>
<g font-size="1.2" fill="#006464">
<text x="107.2" y="43.8">ADDR</text>
<text x="107.2" y="46.4">ALERT/RDY</text>
<text x="120.8" y="43.8">AIN2</text>
<text x="120.8" y="46.4">AIN3</text>
<text x="246.9" y="47.6">SPK+</text>
<text x="32.3" y="51.5">3V3</text>
<text x="32.3" y="54">5V</text>
<text x="49.2" y="54">GPIO25/DC</text>
<text x="52.6" y="51.5">GPIO9</text>
<text x="107.2" y="48.9">GND</text>
<text x="107.2" y="51.5">AIN0</text>
<text x="107.2" y="54">AIN1</text>
<text x="121.2" y="48.9">VDD</text>
<text x="121.3" y="51.5">SDA</text>
<text x="121.3" y="54">SCL</text>
<text x="183.4" y="48.9">DIN</text>
<text x="183.4" y="51.5">GAIN_SLOT</text>
<text x="183.4" y="54">GND</text>
<text x="204.2" y="48.9">OUTN</text>
<text x="204.9" y="51.5">GND</text>
<text x="205.7" y="54">NC</text>
<text x="246.9" y="50.2">SPK-</text>
<text x="32.3" y="56.5">GPIO2/SDA</text>
<text x="32.3" y="59.1">5V</text>
<text x="48.3" y="56.5">GPIO11/SCK</text>
<text x="49.2" y="59.1">GPIO8/CE0</text>
<text x="183.4" y="56.5">SD_MODE</text>
<text x="183.4" y="59.1">NC</text>
<text x="203.6" y="59.1">LRCLK</text>
<text x="205.7" y="56.5">NC</text>
<text x="32.3" y="61.6">GPIO3/SCL</text>
<text x="32.3" y="64.2">GND</text>
<text x="52.6" y="64.2">GPIO7</text>
<text x="53.8" y="61.6">GND</text>
<text x="183.4" y="61.6">NC</text>
<text x="183.4" y="64.2">VDD</text>
<text x="204.2" y="64.2">BCLK</text>
<text x="204.9" y="61.6">GND</text>
<text x="32.3" y="66.7">GPIO4</text>
<text x="32.3" y="69.2">GPIO14</text>
<text x="32.3" y="71.8">GND</text>
<text x="45.5" y="66.7">ID_SD/RESERVED</text>
<text x="45.5" y="69.2">ID_SC/RESERVED</text>
<text x="52.6" y="71.8">GPIO5</text>
<text x="183.4" y="66.7">VDD</text>
<text x="183.4" y="69.2">OUTP</text>
<text x="205.9" y="66.7">EP</text>
<text x="32.3" y="74.3">GPIO15</text>
<text x="32.3" y="76.9">GPIO17</text>
<text x="52.6" y="76.9">GPIO6</text>
<text x="53.8" y="74.3">GND</text>
<text x="32.3" y="79.4">GPIO18/BCLK</text>
<text x="32.3" y="81.9">GPIO27/RST</text>
<text x="51.7" y="79.4">GPIO12</text>
<text x="51.7" y="81.9">GPIO13</text>
<text x="32.3" y="84.5">GND</text>
<text x="32.3" y="87">GPIO22</text>
<text x="32.3" y="89.6">GPIO23/ENABLE</text>
<text x="46.9" y="87">GPIO19/LRCLK</text>
<text x="51.7" y="89.6">GPIO16</text>
<text x="53.8" y="84.5">GND</text>
<text x="32.3" y="92.1">3V3</text>
<text x="32.3" y="94.6">GPIO24/BL</text>
<text x="51.7" y="92.1">GPIO26</text>
<text x="51.7" y="94.6">GPIO20</text>
<text x="32.3" y="97.2">GPIO10/MOSI</text>
<text x="32.3" y="99.7">GND</text>
<text x="48.7" y="99.7">GPIO21/DIN</text>
<text x="53.8" y="97.2">GND</text>
<text x="107.2" y="102.3">VCC</text>
<text x="107.2" y="104.8">GND</text>
<text x="107.2" y="107.3">DIN</text>
<text x="121.4" y="107.3">RST</text>
<text x="122" y="104.8">DC</text>
<text x="122" y="102.3">CS</text>
<text x="246.9" y="102.3">OUT</text>
<text x="246.9" y="104.8">5V</text>
<text x="260.8" y="102.3">GND</text>
<text x="107.2" y="109.9">CLK</text>
<text x="122.1" y="109.9">BL</text>
<text x="187.2" y="118.8">1</text>
<text x="216.4" y="118.8">1</text>
<text x="187.2" y="121.3">2</text>
<text x="216.4" y="121.3">2</text>
<text x="27.2" y="148">1</text>
<text x="46.2" y="148">1</text>
<text x="107.2" y="146.7">1</text>
<text x="107.2" y="149.2">2</text>
<text x="136.4" y="146.7">1</text>
<text x="136.4" y="149.2">2</text>
<text x="107.2" y="156.9">1</text>
<text x="107.2" y="159.4">2</text>
<text x="166.9" y="156.9">1</text>
<text x="166.9" y="159.4">2</text>
<text x="196.1" y="156.9">1</text>
<text x="196.1" y="159.4">2</text>
<text x="226.6" y="156.9">1</text>
<text x="226.6" y="159.4">2</text>
<text x="27.2" y="172.1">1</text>
<text x="46.2" y="172.1">1</text>
</g>
</svg>
